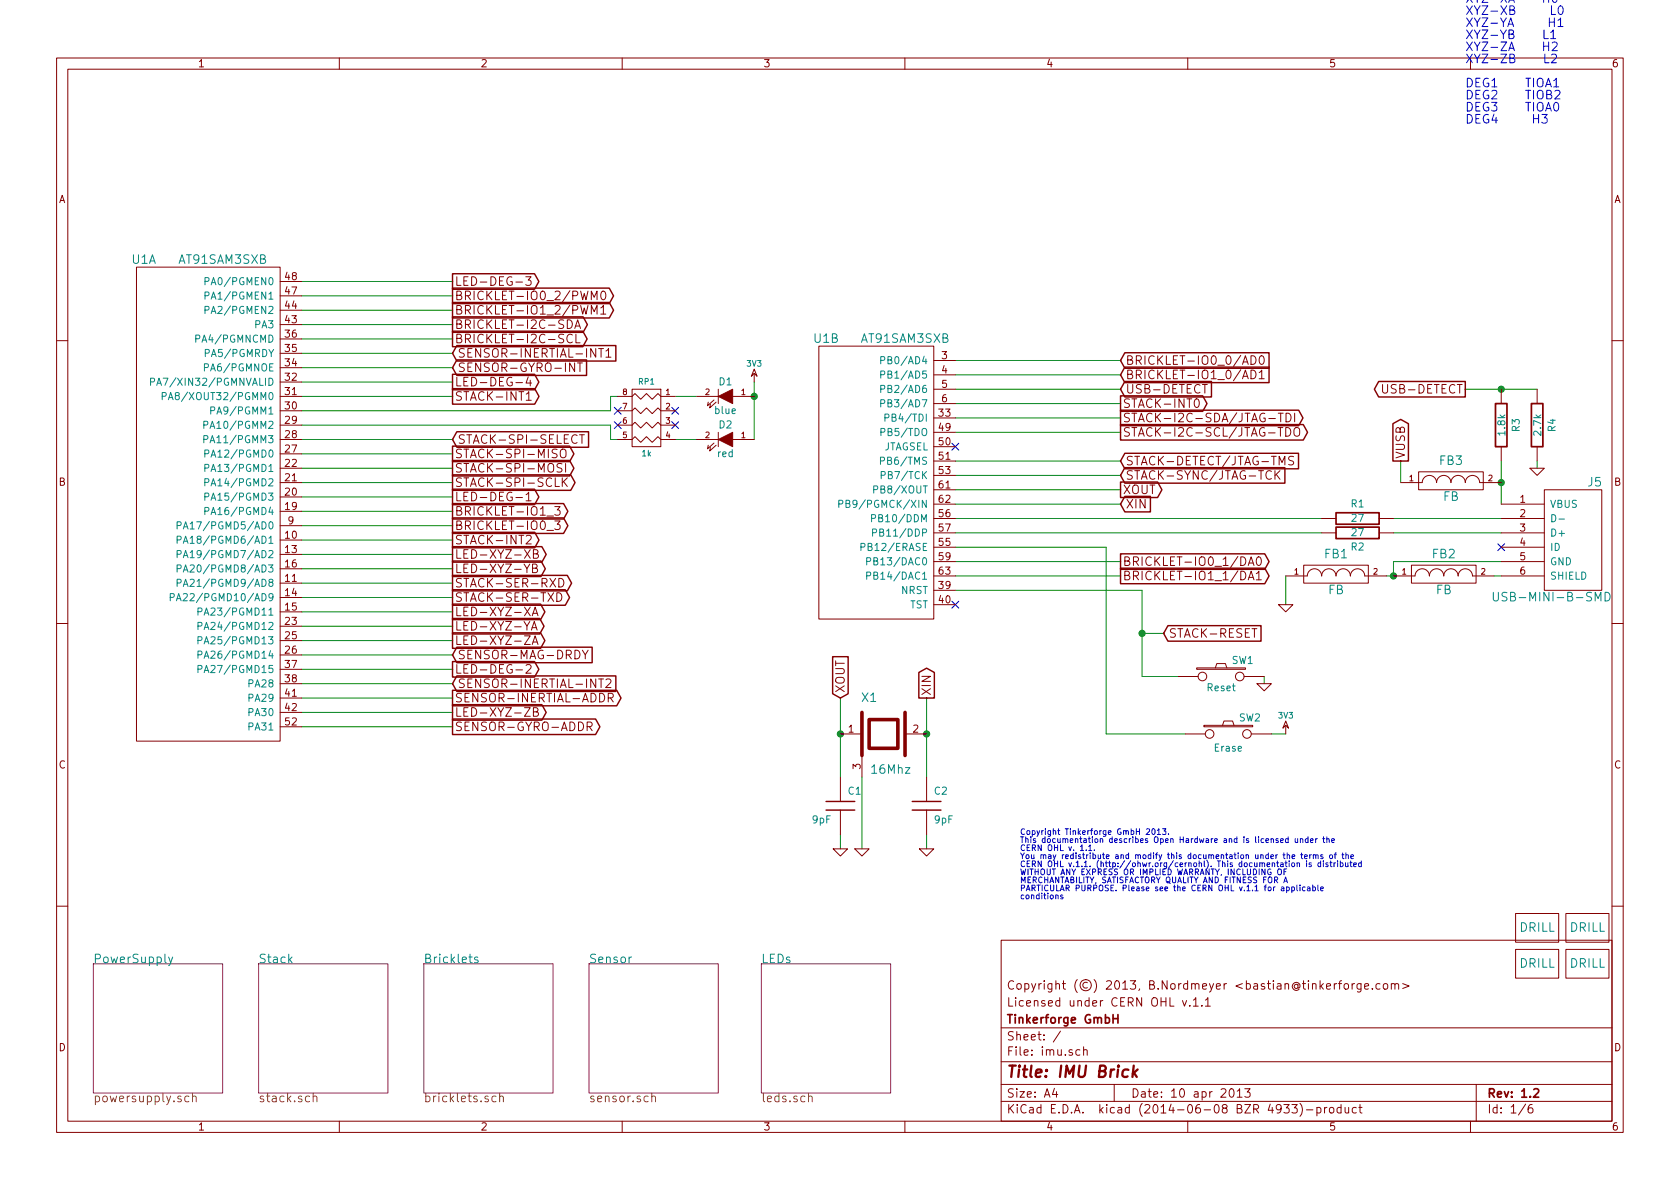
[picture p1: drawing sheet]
<svg xmlns="http://www.w3.org/2000/svg" width="297mm" height="210mm" viewBox="0 0 297 210" stroke-linecap="round" stroke-linejoin="round" font-family="sans-serif">
<g fill="none" stroke="#840000" stroke-width=".18">
<path d="M10 10.3h277v189.9h-277zM12 12.2h273v186.1h-273zM60 10.3v1.9M110 10.3v1.9M160 10.3v1.9M210 10.3v1.9M260 10.3v1.9M24.1 47.2h25.4v83.9h-25.4zM49.5 57.4h3.8M49.5 54.9h3.8M49.5 59.9h3.8M49.5 52.3h3.8"/>
<path d="M49.5 49.8h3.8M93 48.9h.9l-.5 .6 .4 .1 .1 .2-.1 .5-.2 .2h-.4l-.2-.2M100.3 56.6a.77 .77 0 0 1 .9 .7 .77 .77 0 0 1-.9 .8zM101.2 59.3a.62 .62 0 0 0-.8-.1 .62 .62 0 0 0-.2 .8 .58 .58 0 0 0 .3 .5 .58 .58 0 0 0 .7 0M101.6 58.1l.5-1.5 .5 1.5M101.8 57.7h.7M101.8 59.1v1.5h.8M104.5 55.5v-1.5l.6 1.1 .5-1.1v1.5M104.5 53v-1.5l.6 1.1 .5-1.1v1.5M106.2 54.5l.5-.5v1.5M106.2 55.5h.9M106.4 51.6l.2-.1a.81 .81 0 0 1 .5 .7 .81 .81 0 0 1-.5 .8l-.2-.1-.2-.5z"/>
<path d="M10 60.2h2M49.5 70.1h3.8M49.5 72.6h3.8M49.5 75.2h3.8M49.5 77.7h3.8M49.5 67.6h3.8M49.5 65h3.8M49.5 62.5h3.8M93 69.7l.5-.4v1.5M93 70.8h.9M93.4 66.6l-.4 1.1h1M93.8 67.2v1"/>
<path d="M98.5 79.5a.62 .62 0 0 0-.8 .1v.4l.7 .4v.4a.62 .62 0 0 1-.8 .1M99.1 79.6a.5 .5 0 0 1 .6-.2 .5 .5 0 0 1 .4 .5l-.1 .8a.53 .53 0 0 1-.6 .2 .53 .53 0 0 1-.3-.5zM102 77a.62 .62 0 0 0-.7 0 .62 .62 0 0 0-.2 .7 .58 .58 0 0 0 .3 .6 .58 .58 0 0 0 .6 0M102.1 64.2h.9M102.5 76.9h.8M102.5 64.2v1.5M102.9 76.9v1.5M105.8 61.6h.9M106.3 61.6v1.6M107.1 62.1l.5-.5v1.6M107.1 63.2h.9M109.2 77.7h2.6l.5-.5 1 1 1-1 1 1 1-1 .5 .5h2.6"/>
<path d="M109.2 75.2h2.6l.5-.5 1 1 1-1 1 1 1-1 .5 .5h2.6M109.2 72.6h2.6l.5-.5 1 1 1-1 1 1 1-1 .5 .5h2.6M109.2 70.1h2.6l.5-.5 1 1 1-1 1 1 1-1 .5 .5h2.6M111.8 68.8h5v10.2h-5zM123.2 70.1h3.8M123.2 77.7h3.8M126.2 70.7l-1.1 1 .1-.6M126.2 78.4l-1.1 1 .1-.7M126.6 71.1l-1.1 1 .1-.6M126.6 78.7l-1.1 1.1 .1-.7M127 68.8v2.6M127 76.4v2.6"/>
<path d="M129.5 70.1h3.8M129.5 77.7h3.8M133.3 65.3l.6 1.2-.6-.5-.5 .5zM133.3 66v1.6M144.8 61.2h20.3v48.3h-20.3zM165.1 63.7h3.8M165.1 66.3h3.8M165.1 68.8h3.8M165.1 71.4h3.8M165.1 79h3.8M165.1 73.9h3.8M165.1 76.4h3.8"/>
<path d="M211.3 70.7l.2-.2a.81 .81 0 0 1 .6 .8 .81 .81 0 0 1-.6 .8l-.2-.2-.1-.4zM221.2 65.5a.77 .77 0 0 1 .9 .7 .77 .77 0 0 1-.9 .8zM221.2 62.9a.77 .77 0 0 1 .9 .8 .77 .77 0 0 1-.9 .7zM222.6 65.9l.5-.4v1.5M222.6 67h.9M222.8 63.1l.2-.2a.81 .81 0 0 1 .5 .8 .81 .81 0 0 1-.5 .7l-.2-.1-.2-.5zM224.3 74h1.2M226 75.6h.8M226 73.1h.9M226.4 75.6v1.5M226.4 73.1v1.5M227.3 75.6a.77 .77 0 0 1 .9 .8 .77 .77 0 0 1-.9 .7z"/>
<path d="M227.4 73.1a.77 .77 0 0 1 .9 .7 .77 .77 0 0 1-.9 .8zM228.9 73.1v1.5M229 75.7a.5 .5 0 0 1 .5 0 .5 .5 0 0 1 .3 .4l-.1 .8a.53 .53 0 0 1-.6 .2 .53 .53 0 0 1-.3-.5v-.5zM265.4 68.8v2.6M265.4 79v2.5M271.8 68.8v2.6M271.8 79v2.5M285 60.2h2M49.5 93h3.8M49.5 95.5h3.8M49.5 87.9h3.8M49.5 85.3h3.8"/>
<path d="M49.5 82.8h3.8M49.5 98h3.8M49.5 80.3h3.8M49.5 90.4h3.8M91.2 88h1.2M92.7 99.7l.5 .9 .5-.9M92.7 97.2l1.1 1.5M93 87.5l.5-.5v1.6M93 88.6h.9M93 94.8l.3-.1h.3l.3 .1v.3v.2l-.9 .9h.9M93.8 97.2l-1.1 1.5M94.3 97.9h.7l.1-.3-.1-.2-.2-.2h-.5v1.5h.6l.2-.1 .1-.4-.4-.3"/>
<path d="M98.1 89.6h.9l-.5 .6h.4l.1 .2v.6l-.3 .1h-.4l-.2-.1M98.1 92.1h.9l-.5 .6 .4 .1 .1 .2v.5l-.3 .1h-.4l-.2-.1M98.2 84.5v1.5h.7M99.4 82a.62 .62 0 0 0-.8 .1v.4l.7 .4v.4a.62 .62 0 0 1-.8 .1M99.4 84.5v1.5M99.6 85.2l.7 .8M100 82v1.5M100.3 84.5l-.9 .9M165.1 81.5h3.8M165.1 86.6h3.8M165.1 89.1h3.8M165.1 84.1h3.8"/>
<path d="M165.1 96.8h3.8M165.1 91.7h3.8M165.1 94.2h3.8M165.1 99.3h3.8M220.7 100l.5-1.5 .5 1.5M220.8 99.6h.8M222.4 98.5h.1a.81 .81 0 0 1 .5 .7 .81 .81 0 0 1-.5 .8 .98 .98 0 0 1-.1-1.5zM224.8 83.4a.62 .62 0 0 0-.8 0 .62 .62 0 0 0-.2 .7 .58 .58 0 0 0 .3 .6 .58 .58 0 0 0 .7-.1M225.4 83.2v1.6M225.7 83.9l.6 .9M226.2 82.2v-1.5l.5 1.1 .5-1.1v1.5M226.3 83.2l-.9 .9"/>
<path d="M228.7 80.8a.62 .62 0 0 0-.8 0v.5l.8 .3v.5a.62 .62 0 0 1-.9 0M230.5 99.9h11.4v3.2h-11.4zM233.7 91.7h2.5M233.7 94.2h2.5M243.8 91.7h2.6M243.8 94.2h2.6M247.6 85.3h3.9a1.27 1.27 0 0 1 1.2-1.2 1.27 1.27 0 0 1 1.3 1.2 1.27 1.27 0 0 1 1.3-1.2 1.27 1.27 0 0 1 1.2 1.2 1.27 1.27 0 0 1 1.3-1.2 1.27 1.27 0 0 1 1.3 1.2 1.27 1.27 0 0 1 1.2-1.2 1.27 1.27 0 0 1 1.3 1.2h3.8M249.6 99.9h11.4v3.2h-11.4zM250.8 83.4h11.5v3.2h-11.5zM265.4 89.1h7.6M265.4 96.8h7.6M265.4 91.7h7.6"/>
<path d="M265.4 94.2h7.6M265.4 99.3h7.6M270.5 82.8h2.5l-1.2 1.3zM273 86.6h10.2v17.8h-10.2zM10 110.3h2M49.5 103.1h3.8M49.5 110.7h3.8M49.5 105.7h3.8M49.5 108.2h3.8M49.5 113.3h3.8M49.5 100.6h3.8M49.5 115.8h3.8"/>
<path d="M49.5 118.4h3.8M91.2 118.5h1.2M92.7 109.9l.5 .8 .5-.8M92.7 112.4h1.1l-1.1 1.6h1.1M92.7 107.4l1.1 1.5M93 117.7l.2-.2h.4l.2 .2 .1 .3-.1 .2-.8 .8h.9M93.8 107.4l-1.1 1.5M94 111.4l.5-1.5 .5 1.5M94.1 111h.7M94.1 114l.5-1.6 .5 1.6M94.1 108.9l.5-1.5 .5 1.5M94.2 100.5l.6-.1 .2-.2-.1-.3-.2-.2h-.5v1.6h.5l.3-.3v-.2l-.3-.3"/>
<path d="M94.2 113.5h.8M94.2 108.5h.8M98.5 104.8a.77 .77 0 0 1 .8 .8 .77 .77 0 0 1-.8 .7zM98.8 102.3a.77 .77 0 0 1 .9 .7 .77 .77 0 0 1-.9 .8zM103 115l.5 .8 .5-.8M103.5 115.8v.7M165.1 106.9h3.8M165.1 101.8h3.8M165.1 104.4h3.8M208.3 119.6h3.5M211.6 118.1h8.6v.3h-8.6zM214.9 118.1l.2-.8h1.6l.2 .8"/>
<path d="M220 119.6h3.5M220.7 102.5l.5-1.5 .5 1.5M220.8 102.1h.8M222.1 101.4l.5-.4v1.5M222.1 102.5h.9M226.1 106.9h2.5l-1.3 1.3zM227.3 101.8h3.8a1.27 1.27 0 0 1 1.3-1.2 1.27 1.27 0 0 1 1.3 1.2 1.27 1.27 0 0 1 1.2-1.2 1.27 1.27 0 0 1 1.3 1.2 1.27 1.27 0 0 1 1.3-1.2 1.27 1.27 0 0 1 1.3 1.2 1.27 1.27 0 0 1 1.2-1.2 1.27 1.27 0 0 1 1.3 1.2h3.8M246.4 101.8h3.8a1.27 1.27 0 0 1 1.3-1.2 1.27 1.27 0 0 1 1.2 1.2 1.27 1.27 0 0 1 1.3-1.2 1.27 1.27 0 0 1 1.3 1.2 1.27 1.27 0 0 1 1.2-1.2 1.27 1.27 0 0 1 1.3 1.2 1.27 1.27 0 0 1 1.3-1.2 1.27 1.27 0 0 1 1.2 1.2h3.9M265.4 101.8h7.6M285 110.3h2M49.5 123.4h3.8M49.5 126h3.8"/>
<path d="M49.5 128.5h3.8M49.5 120.9h3.8M92.7 125.1h1.1l-1.1 1.6h1.1M94.3 125.9l.7-.1 .1-.2-.1-.3-.2-.2h-.5v1.6h.6l.3-.3v-.2l-.4-.3M103.8 128.5l.7-.1 .2-.2-.1-.4-.2-.1h-.6v1.5M104.2 128.5l.5 .7M105.8 120.1h.9M106.3 120.1v1.5M107.1 120.2l.3-.1h.3l.2 .1 .1 .3-.1 .2-.8 .9h.9M107.5 123.4l.8-.1 .1-.2v-.3l-.3-.2h-.6v1.5M107.9 123.4l.5 .7M148.6 129.8h3.8"/>
<path d="M148.6 137.4v4.3M152.4 133.6v3.8M160 129.8h3.8M163.8 137.4v4.3M209.5 129.8h3.6M212.9 128.3h8.6v.2h-8.6zM216.2 128.3l.2-.8h1.5l.3 .8M221.2 129.8h3.6M222.2 120.9h2.6l-1.3 1.3zM227.3 127.5l.5 1.3-.5-.5-.5 .5zM227.3 128.3v1.5M147.3 150.1h2.6l-1.3 1.3z"/>
<path d="M148.6 143.3v4.3M151.1 150.1h2.6l-1.3 1.3zM162.6 150.1h2.5l-1.3 1.3zM163.8 143.3v4.3M10 160.2h2M177 166.3h108v32h-108zM209.1 176.9l.3 1 .4-1M210.4 177.8v.1M211 176.9l.4-.5v1.5M211 177.9h.9M212.5 177.8v.1M213.1 176.9l.5-.5v1.5"/>
<path d="M213.1 177.9h.9M236.3 173.9l-.4 .3M236.7 173.9h.5M237.2 173.4l-.3 .3v1.2M237.7 174.1l.2-.2 .5 .2v.5l-.1 .2-.4 .1-.2-.1zM239.1 173.9v1M239.5 173.9l-.4 .3M240.6 173.9v1.4l-.2 .1h-.4M240.6 174l-.4-.1-.3 .3 .1 .6 .2 .1 .4-.1M241.3 174.4l.7-.1-.1-.3-.4-.1-.2 .2 .1 .7h.5M242.6 174.8v.1M244 174l-.4-.1-.3 .3 .1 .6 .2 .1 .4-.1"/>
<path d="M244.7 174.1l.2-.2 .4 .2 .1 .5-.2 .2-.3 .1-.2-.1zM246 174.1l.2-.2 .4 .1v.9M246 173.9v1M246.6 174.1a.36 .36 0 0 1 .4-.2 .36 .36 0 0 1 .3 .2v.8M248 173.9l1.1 .5-1.1 .4M268 167.9h7.6v5.1h-7.6zM268 161.5h7.6v5.1h-7.6zM276.9 167.9h7.6v5.1h-7.6zM276.9 161.5h7.6v5.1h-7.6zM285 160.2h2M60 198.3v1.9M110 198.3v1.9"/>
<path d="M160 198.3v1.9M177 194.8h108M177 191.8h108M177 187.8h108M177 181.8h108M186.4 192.5l-.3 1h.9M186.8 193v1M187.5 182.3l-1.3 2M190.9 185.7l-.4-.1-.3 .3 .1 .6 .2 .1 .4-.1M191.6 185.7l.2-.1 .4 .1v.9M191.6 185.1v1.5M197 191.8v3"/>
<path d="M210 198.3v1.9M217.5 192.7l.2-.2a.81 .81 0 0 1 .6 .6 .81 .81 0 0 1-.3 .8l-.2 .1a.79 .79 0 0 1-.3-1.3zM218.7 193l.5-.5v1.5M218.7 194h.9M220.1 192.5h.9l-.5 .6 .5 .1v.7l-.2 .1-.7-.1M227 195.3h.9l-.5 .6 .5 .1v.7l-.2 .1-.7-.1M228.4 195.3h1l-.5 .6 .4 .1v.7l-.2 .1-.7-.1M229.8 195.1a1.71 1.71 0 0 1 0 2.3M231 196.3h1.1M232.8 195.9l.5-.1 .3 .3-.2 .6h-.6M232.8 195.8v1.5M234.2 195.8v1"/>
<path d="M234.6 195.8l-.4 .3M235.1 196l.2-.2 .5 .2v.5l-.1 .2-.4 .1-.2-.1zM237.1 195.9l-.4-.1-.3 .3 .1 .6 .2 .1 .4-.1M237.1 195.3v1.5M237.8 195.8l.1 .9 .4 .1 .2-.1M238.5 195.8v1M239.8 195.9l-.4-.1-.3 .3 .1 .6 .2 .1 .4-.1M240.3 195.8h.5M240.5 195.3v1.3l.3 .2M260 198.3v1.9M261 191.8v6.5M269.7 195.2l-1.2 2"/>
<path d="M270.9 195.3a.59 .59 0 0 0-.7 .7l.1 .7 .2 .1 .5-.1v-.5l-.1-.2-.4-.1-.3 .3"/>
<circle cx="212.6" cy="119.6" r=".76"/>
<circle cx="219.2" cy="119.6" r=".76"/>
<circle cx="213.9" cy="129.8" r=".76"/>
<circle cx="220.5" cy="129.8" r=".76"/>
</g>
<path d="M264.4 71.4h2v7.6h-2zM270.8 71.4h2v7.6h-2zM236.2 93.2h7.6v2h-7.6zM236.2 90.7h7.6v2h-7.6zM197.7 179.4v1.5M196.8 180.1h.9M271.2 192.7l.2-.2h.4l.3 .5-1 1h1" fill="none" stroke="#840000" stroke-width=".3"/>
<path d="M200.5 188.4l-.3 2M200.5 189.7l.5 .7M201.1 189.1l-.8 .8" fill="none" stroke="#840000" stroke-width=".41"/>
<g fill="none" stroke="#0000c2" stroke-width=".18">
<path d="M266.9 0h.7M266.9 0l-.1 .4M267.6 -.1l.2 .5M272.9 0v.4M273.8 0v.4M275.3 -.1a.42 .42 0 0 1-.4 .5 .42 .42 0 0 1-.4-.4M266.6 4.7l.5-1.5 .5 1.5M266.8 9l.5-1.6 .5 1.6M266.8 6h.7l.1-.3-.1-.2-.2-.2h-.5v1.5h.6l.2-.1 .1-.4-.4-.3M266.9 8.5h.7M267 1.8l.6-.1 .2-.2-.1-.3-.2-.2h-.5v1.6h.5l.3-.2v-.3l-.3-.3M267 10.3l.6-.1 .2-.2-.1-.3-.2-.1h-.5v1.5h.5l.3-.2v-.3l-.3-.3"/>
<path d="M272.9 7.4v1.6M272.9 8.2h.9M273 5.3v1.5h.7M273.2 9.6v1.5h.7M273.3 15.4l.5-1.6 .5 1.6M273.3 19.6l.5-1.5 .5 1.5M273.4 14.9h.7M273.4 19.2h.7M273.5 16.7l.6-.1 .2-.2-.1-.3-.2-.1h-.5v1.5h.6l.2-.2 .1-.3-.4-.3M273.8 7.4v1.6M273.9 3.2v1.5M273.9 3.9h.9"/>
<path d="M274.2 5.7l.4-.4v1.5M274.2 6.8h.9M274.3 1v1.6h.8M274.3 9.7l.2-.1h.4l.2 .1 .1 .3-.1 .2-.8 .9h.9M274.4 7.6l.3-.2h.3l.3 .2v.3v.2l-.9 .9h.9M274.7 14.3l.5-.5v1.6M274.7 15.4h.9M274.8 3.2v1.5M274.9 16.1l.3-.1h.3l.2 .1 .1 .3-.1 .2-.8 .9h.9M274.9 18.2l.2-.1a.81 .81 0 0 1 .5 .8 .81 .81 0 0 1-.5 .7 .98 .98 0 0 1-.2-1.4zM275.5 3.6l.4-.4v1.5M275.5 4.7h.9"/>
<path d="M275.6 1.2l.3-.2a.81 .81 0 0 1 .5 .8 .81 .81 0 0 1-.5 .8l-.3-.2-.1-.4zM271.1 20.2v1.6M271.1 21h.9M272 20.2v1.6M272.6 20.2h1l-.6 .6 .4 .1 .2 .2-.1 .5-.2 .2h-.5l-.2-.2M187.9 158.3h-.2l-.2 .1 .2 .2 .2 .1v.2h-.4M192.5 149.7l.3-.3v1M193.5 150.3v.1M202.7 146.7l.4-.1 .2 .3-.7 .7h.7M203.7 146.7l.2-.1a.55 .55 0 0 1 .3 .5 .55 .55 0 0 1-.3 .5l-.2-.4zM204.6 146.9l.3-.3v1M205.5 146.6h.6l-.3 .3 .3 .1v.5l-.1 .1-.5-.1"/>
<path d="M206.6 147.5v.1M226 153.7h.3l.2 .1 .1 .6-.3 .3-.3-.2-.1-.5zM226.4 148.7l.5-.1-.1-.2-.3-.1-.1 .2 .1 .4h.3M227 156.1l.3-1 .3 1M227 154.1h.4M227.1 155.8h.5M227.5 156.9l.3-.1 .2 .2-.1 .5h-.4M227.5 156.8v1.1M227.5 153.7h-.5v1M227.6 151.3l.4-.1v.6M227.6 150.8v1M227.8 148.4l-.3-.1-.2 .2 .1 .4h.4"/>
<path d="M227.8 148v1M228.4 156.9l.3-.1 .2 .2-.1 .5h-.4M228.4 156.8v1.1M228.4 151.5l.5-.1v-.2l-.3-.1-.2 .2 .1 .5h.4M228.4 152.6h.3l.2 .2v.3l-.2 .2-.3-.1v-.1zM229 148.3v.6h.4M229.3 156.5v.9l.1 .1M229.3 152.7l.4-.1 .1 .7M229.3 152.6v.7M229.4 148.3v.7M229.8 156.5v.1M229.8 156.8v.7"/>
<path d="M229.9 148.4h.4l.1 .6M229.9 148.3v.7M230 151.1h.4M230.1 150.8v.9l.3 .1M230.7 151.5l.4-.1v-.2l-.3-.1-.1 .2v.5h.4M230.8 156.9l-.3-.1-.2 .2 .1 .5h.4M231 152.2v.1M231 152.6v.7M231.2 156.9h.4v.6M231.3 148.4l-.3-.1-.2 .2 .1 .4h.4M231.3 148v1M231.6 151.1v.7"/>
<path d="M231.6 157.1h-.3l-.2 .2 .2 .2h.3M231.7 148.7l.5-.1-.1-.2-.3-.1-.1 .2v.4h.4M231.8 152.6h-.2l-.2 .1 .2 .2 .2 .1v.2h-.4M231.9 151.1l-.3 .3M232.1 156.9l.3-.1 .2 .2-.1 .5h-.4M232.1 156.5v1M232.2 151.3l.4-.1v.6M232.2 151.1v.7M232.6 148.3v.7M232.6 151.3l.2-.2 .2 .1 .1 .6M232.9 148.3l-.3 .2M233 156.5v.9l.1 .1"/>
<path d="M233.5 152.6h-.3l-.2 .2 .1 .4h.4M233.5 157.2l.5-.1-.1-.2-.3-.1-.1 .2 .1 .5h.3M233.5 152.2v1.1M233.9 148.3h.3M233.9 151.2l-.3-.1-.1 .2 .1 .2 .3 .1v.2h-.4M234 152.2v.1M234 152.6v.7M234 148v.8l.2 .2M234.6 148.4h.4v.6M234.6 148v1M234.8 152.6h-.3l-.1 .1 .1 .2 .3 .1v.2h-.4M235.1 152.6h.4"/>
<path d="M235.2 151.2l.4 .1-.1 .5h-.3zM235.3 152.2v.9l.2 .2M235.5 148.7l.4-.1v-.2l-.3-.1-.1 .2v.4h.4M235.9 152.6v.7M235.9 151.1h.4M236.1 152.6l-.2 .2M236.3 150.8l-.3 .2v.8M236.5 152.2v.1M236.5 152.6v.7M237 152.6h.3l.2 .2-.1 .4h-.4M237 152.2v1.1M237.2 151.1h.4"/>
<path d="M237.4 150.8v.9l.2 .1M237.9 152.6v.6h.4M238 151.3l.4-.1v.6M238 150.8v1M238.3 152.6v.7M238.7 152.6h.3M238.8 152.2v.9l.2 .2M238.8 151.5l.5-.1v-.2l-.3-.1-.2 .2 .1 .5h.4M239.3 152.9l.5-.1v-.2h-.3l-.2 .1 .1 .5h.4M240.7 152.6h-.3l-.2 .2 .1 .4h.4M240.7 152.2v1.1"/>
</g>
<g fill="none" stroke="#008400" stroke-width=".18">
<path d="M53.3 54.9h26.7M53.3 57.4h26.7M53.3 49.8h26.7M53.3 52.3h26.7M53.3 59.9h26.7M53.3 70.1h26.7M53.3 77.7h26.7M53.3 75.2h54.6v2.5h1.3M53.3 65h26.7M53.3 62.5h26.7M53.3 67.6h26.7M109.2 70.1h-1.3v2.5h-54.6"/>
<path d="M119.4 70.1h3.8M119.4 77.7h3.8M133.3 67.6v10.1M168.9 68.8h29.2M168.9 63.7h29.2M168.9 66.3h29.2M168.9 73.9h29.2M168.9 76.4h29.2M168.9 71.4h29.2M259.1 68.8h12.7M53.3 98h26.7M53.3 93h26.7"/>
<path d="M53.3 90.4h26.7M53.3 85.3h26.7M53.3 80.3h26.7M53.3 82.8h26.7M53.3 87.9h26.7M53.3 95.5h26.7M168.9 99.3h29.2M168.9 94.2h64.8M168.9 86.6h29.2M168.9 96.8h26.7v33h13.9M168.9 81.5h29.2M168.9 91.7h64.8"/>
<path d="M168.9 84.1h29.2M168.9 89.1h29.2M246.4 94.2h19M246.4 91.7h19M247.6 81.5v3.8M265.4 99.3h-19v2.5h-1.3M265.4 81.5v7.6M271.8 81.5v1.3M53.3 110.7h26.7M53.3 100.6h26.7M53.3 115.8h26.7M53.3 118.4h26.7"/>
<path d="M53.3 105.7h26.7M53.3 103.1h26.7M53.3 108.2h26.7M53.3 113.3h26.7M168.9 101.8h29.2M168.9 104.4h33v15.2h6.4M201.9 112h3.8M223.5 119.6v1.3M227.3 101.8v5.1M264.2 101.8h1.2M53.3 123.4h26.7M53.3 120.9h26.7"/>
<path d="M53.3 126h26.7M53.3 128.5h26.7M148.6 123.4v14M152.4 137.4v12.7M163.8 123.4v14M224.8 129.8h2.5M148.6 147.6v2.5M163.8 147.6v2.5"/>
</g>
<g fill="#008400" stroke="#008400" stroke-width=".25">
<circle cx="133.4" cy="70.1" r=".51"/>
<circle cx="148.6" cy="129.8" r=".51"/>
<circle cx="201.9" cy="112" r=".51"/>
<circle cx="265.4" cy="68.8" r=".51"/>
<circle cx="265.4" cy="85.3" r=".51"/>
<circle cx="163.8" cy="129.8" r=".51"/>
<circle cx="246.4" cy="101.8" r=".51"/>
</g>
<g fill="none" stroke="#840000" stroke-width=".25">
<path d="M80 48.4h14.5l.8 1.4-.8 1.3h-14.5zM80 58.6h23l.8 1.3-.8 1.4h-23zM80 56h23.1l.8 1.4-.8 1.4h-23.1zM80 53.5h27.7l.8 1.4-.8 1.3h-27.7zM80 50.9h27.7l.8 1.4-.8 1.4h-27.7zM80 68.7h14.5l.8 1.4-.8 1.4h-14.5zM80 66.2h14.5l.8 1.4-.8 1.3h-14.5zM80 78.9h20.7l.8 1.4-.8 1.3h-20.7zM80.8 63.6h22.9v2.8h-22.9l-.8-1.4zM80.8 61.1h28.1v2.7h-28.1l-.8-1.3zM80.8 76.3h23.3v2.8h-23.3l-.8-1.4zM198.1 70h14.5l.8 1.4-.8 1.3h-14.5z"/>
<path d="M198.1 75.1h32.3l.8 1.3-.8 1.4h-32.3zM198.1 72.5h31.5l.8 1.4-.8 1.4h-31.5zM198.9 67.5h15.3v2.7h-15.3l-.8-1.4zM198.9 64.9h25.5v2.8h-25.5l-.8-1.4zM198.9 62.4h25.5v2.7h-25.5l-.8-1.4zM243.8 67.5h15.3v2.7h-15.3l-.8-1.4zM246.3 74.9l1.3-.7 1.4 .7v6.6h-2.7zM80 94.1h14.5l.8 1.4-.8 1.4h-14.5zM80 86.5h14.5l.8 1.4-.8 1.3h-14.5zM80 99.2h15.7l.7 1.4-.7 1.3h-15.7zM80 96.7h15.8l.8 1.3-.8 1.4h-15.8zM80 89h19.6l.8 1.4-.8 1.4h-19.6z"/>
<path d="M80 91.6h19.6l.8 1.4-.8 1.3h-19.6zM80 84h20.9l.8 1.3-.8 1.4h-20.9zM80 81.4h20.7l.8 1.4-.8 1.4h-20.7zM198.1 85.2h6.6l.7 1.4-.7 1.4h-6.6zM198.1 97.9h25.5l.8 1.4-.8 1.4h-25.5zM198.9 87.8h4.5v2.7h-4.5l-.8-1.4zM198.9 82.7h28.3v2.7h-28.3l-.8-1.3zM198.9 80.2h30.7v2.7h-30.7l-.8-1.4zM80 117h14.5l.8 1.4-.8 1.3h-14.5zM80 111.9h15.6l.7 1.4-.7 1.3h-15.6zM80 109.4h15.4l.8 1.3-.8 1.4h-15.4zM80 106.8h15.6l.7 1.4-.7 1.4h-15.6z"/>
<path d="M80 104.3h19.9l.8 1.4-.8 1.3h-19.9zM80 101.7h20.3l.8 1.4-.8 1.4h-20.3zM80.8 119.5h28.1v2.8h-28.1l-.8-1.4zM80.8 114.4h23.9v2.8h-23.9l-.8-1.4zM147.2 116.1h2.8v6.6l-1.4 .7-1.4-.7zM162.5 118.9l1.3-.7 1.4 .7v4.5h-2.7zM198.1 100.5h25.5l.8 1.3-.8 1.4h-25.5zM206.5 110.6h16.5v2.8h-16.5l-.8-1.4zM80 124.6h15.8l.8 1.4-.8 1.3h-15.8zM80 122.1h29l.8 1.3-.8 1.4h-29zM80 127.1h25.3l.8 1.4-.8 1.4h-25.3zM146 143.3h5.1"/>
<path d="M146 141.7h5.1M161.3 143.3h5.1M161.3 141.7h5.1"/>
</g>
<g fill="none" stroke="#000084" stroke-width=".18">
<path d="M108.6 72l1.2 1.2M108.6 74.6l1.2 1.2M109.8 72l-1.2 1.2M109.8 74.6l-1.2 1.2M118.8 74.6l1.2 1.2M118.8 72l1.2 1.2M120 74.6l-1.2 1.2M120 72l-1.2 1.2M168.3 78.4l1.2 1.2M169.5 78.4l-1.2 1.2M264.8 96.2l1.2 1.2M266 96.2l-1.2 1.2"/>
<path d="M168.3 106.3l1.2 1.2M169.5 106.3l-1.2 1.2"/>
</g>
<path d="M16.5 170.4h22.9v22.9h-22.9zM45.7 170.4h22.9v22.9h-22.9zM74.9 170.4h22.9v22.9h-22.9zM104.1 170.4h22.9v22.9h-22.9zM134.6 170.4h22.9v22.9h-22.9z" fill="none" stroke="#840084" stroke-width=".18"/>
<path d="M33.4 193.9a.48 .48 0 0 0-.7 .1v.7a.48 .48 0 0 0 .7 .1M34 194l.1-.1a.36 .36 0 0 1 .6 .2v.7M34 193.3v1.5M55.4 194v-.1a.36 .36 0 0 1 .6 .2v.7M55.4 193.3v1.5M87.7 193.9a.48 .48 0 0 0-.7 .1v.7a.48 .48 0 0 0 .7 .1M88.3 194l.1-.1a.36 .36 0 0 1 .6 .2v.7M88.3 193.3v1.5M115.2 194l.1-.1a.36 .36 0 0 1 .6 .2v.7M115.2 193.3v1.5M143 194v-.1a.36 .36 0 0 1 .6 .2v.7" fill="none" stroke="#848400" stroke-width=".18"/>
<g fill="none" stroke="#008484" stroke-width=".18">
<path d="M34.6 59.9l.6-.1 .1-.4-.7-.1v1.2M36.2 54.8h.7v-.5l-.7-.1v1.2M36.2 52.3l.7-.1v-.5l-.7-.1v1.3M36.2 49.8l.7-.1v-.5l-.7-.1v1.3M26.6 67.5h.6l.1-.5-.7-.1v1.2M27.7 68.1l.4-1.2 .4 1.2M27.8 67.8h.6M28.7 70.1l.6-.1v-.5l-.6-.1v1.3M29.8 70.7l.4-1.3 .4 1.3M29.9 70.3h.6M36 77.7l.7-.1v-.5l-.7-.1v1.3M36 75.2l.7-.1v-.5l-.7-.1v1.3"/>
<path d="M36.1 65l.7-.1v-.5l-.7-.1v1.3M36.3 62.5l.6-.1 .1-.5-.7-.1v1.3M37.3 72.6l.6-.1v-.4l-.6-.1v1.2M155.7 63.7l.6-.1 .1-.4-.7-.1v1.2M155.7 66.3l.6-.1 .1-.5-.7-.1v1.3M155.7 68.8l.6-.1 .1-.5-.7-.1v1.3M155.7 71.3h.6l.1-.5-.7-.1v1.3M155.8 76.4l.6-.1v-.4l-.6-.1v1.2M156.5 73.9l.6-.1v-.5l-.6-.1v1.3M31.3 92.9h.6l.1-.5-.7-.1v1.2M31.3 95.5l.6-.1 .1-.5-.7-.1v1.3M31.3 98l.6-.1 .1-.4-.7-.1v1.2"/>
<path d="M32.4 93.5l.4-1.2 .4 1.2M32.4 96.1l.4-1.3 .4 1.3M32.4 98.6l.4-1.2 .4 1.2M32.5 93.2h.6M32.5 95.7h.6M32.5 98.2h.6M36.2 87.9l.6-.1 .1-.5-.7-.1v1.3M36.2 85.3l.6-.1 .1-.4-.7-.1v1.2M36.2 82.8l.6-.1 .1-.5-.7-.1v1.3M36.2 80.2h.6l.1-.5-.7-.1v1.2M36.2 90.4l.6-.1 .1-.5-.7-.1v1.3M148.3 89.1l.6-.1 .1-.4-.7-.1v1.2"/>
<path d="M149.6 89l.6-.1v-.3l-.6-.1v1.2h.5l.1-.1 .1-.3-.3-.3M152.2 96.7h.6l.1-.5-.7-.1v1.3M153.2 99.3l.6-.1 .1-.5-.7-.1v1.3M154.1 91.7l.6-.1 .1-.5-.7-.1v1.3M154.3 94.2l.6-.1v-.5l-.6-.1v1.3M154.5 86.6l.6-.1v-.5l-.6-.1v1.3M155.7 81.5l.6-.1v-.5l-.6-.1v1.3M155.8 84h.6l.1-.5-.7-.1v1.3M274.4 91a.64 .64 0 0 1 .7 .6 .64 .64 0 0 1-.7 .7zM275.6 91.8h1M30.1 105.6h.6l.1-.5-.7-.1v1.2M31.2 106.2l.4-1.2 .4 1.2"/>
<path d="M31.3 103.1l.6-.1 .1-.5-.7-.1v1.3M31.3 100.6l.6-.1 .1-.5-.7-.1v1.3M31.3 105.9h.6M32.4 103.7l.4-1.3 .4 1.3M32.4 101.2l.4-1.3 .4 1.3M32.5 103.3h.6M32.5 100.8h.6M35 110.7l.6-.1 .1-.4-.7-.1v1.2M35 108.2l.6-.1 .1-.5-.7-.1v1.3M35 113.3l.6-.1 .1-.5-.7-.1v1.3M35 115.8l.6-.1 .1-.5-.7-.1v1.3M35 118.3h.6l.1-.5-.7-.1v1.2"/>
<path d="M153.2 101.8l.6-.1 .1-.4-.7-.1v1.2M264 104.7l.1 1.4a.48 .48 0 0 0 .8-.1v-1.3M283.8 104.7a.77 .77 0 0 1 .9 .8 .77 .77 0 0 1-.9 .8zM29.8 169.2l.4 1.1M30.5 169.2l-.5 1.4-.2 .2M84.5 169.3l-.4-.1-.2 .3 .1 .2 .5 .1v.4h-.6M111.7 169.2l-.3 .1-.2 .2"/>
</g>
<path d="M152.4 126v7.6M153.7 127.2h5v5.1h-5zM160 126v7.6" fill="none" stroke="#840000" stroke-width=".63"/>
<g fill="#840000" stroke="#840000" stroke-width=".18">
<path d="M127 70.1l2.5-1.3v2.6z"/>
<path d="M127 77.7l2.5-1.3v2.6z"/>
</g>
<text font-size="2.8" fill="#840000" x="178" y="190.5">Title: IMU Brick</text>
<g font-size="2.1" fill="#0000c2">
<text x="259.1" y=".5">XYZ-XA</text>
<text x="259.1" y="2.6">XYZ-XB</text>
<text x="259.1" y="4.8">XYZ-YA</text>
<text x="259.1" y="6.9">XYZ-YB</text>
<text x="259.1" y="9">XYZ-ZA</text>
<text x="259.1" y="11.2">XYZ-ZB</text>
<text x="259.1" y="15.4">DEG1</text>
<text x="259.1" y="17.6">DEG2</text>
<text x="267.2" y="15.4">TIOA1</text>
<text x="267.2" y="17.6">TIOB2</text>
<text x="259.1" y="19.7">DEG3</text>
<text x="259.1" y="21.8">DEG4</text>
<text x="267.2" y="19.7">TIOA0</text>
</g>
<g font-size="2.1" fill="#008484">
<text x="23.3" y="46.7">U1A</text>
<text x="31.6" y="46.7">AT91SAM3SXB</text>
<text x="143.9" y="60.6">U1B</text>
<text x="152.3" y="60.6">AT91SAM3SXB</text>
<text x="254.5" y="82.2">FB3</text>
<text x="255.1" y="88.6">FB</text>
<text x="280.8" y="86">J5</text>
<text x="234.2" y="98.7">FB1</text>
<text x="253.3" y="98.7">FB2</text>
<text x="234.8" y="105.1">FB</text>
<text x="253.9" y="105.1">FB</text>
<text x="265.7" y="106.3">USB-MINI-B-SMD</text>
<text x="152.4" y="124.1">X1</text>
<text x="154.3" y="136.8">16Mhz</text>
<text x="268.7" y="164.8">DRILL</text>
<text x="277.5" y="164.8">DRILL</text>
<text x="16.5" y="170.3">PowerSupply</text>
<text x="45.7" y="170.3">Stack</text>
<text x="74.9" y="170.3">Bricklets</text>
<text x="104.1" y="170.3">Sensor</text>
<text x="134.6" y="170.3">LEDs</text>
<text x="268.7" y="171.1">DRILL</text>
<text x="277.5" y="171.1">DRILL</text>
</g>
<g font-size="2.1" fill="#840000">
<text x="80.4" y="50.5">LED-DEG-3</text>
<text x="80.4" y="53.1">BRICKLET-IO0_2/PWM0</text>
<text x="80.4" y="58.2">BRICKLET-I2C-SDA</text>
<text x="80.4" y="55.6">BRICKLET-IO1_2/PWM1</text>
<text x="80.4" y="60.7">BRICKLET-I2C-SCL</text>
<text x="80.9" y="65.8">SENSOR-GYRO-INT</text>
<text x="80.9" y="63.2">SENSOR-INERTIAL-INT1</text>
<text x="199" y="64.5">BRICKLET-IO0_0/AD0</text>
<text x="80.4" y="70.9">STACK-INT1</text>
<text x="80.4" y="68.3">LED-DEG-4</text>
<text x="199" y="69.6">USB-DETECT</text>
<text x="199" y="67.1">BRICKLET-IO1_0/AD1</text>
<text x="245" y="69.6">USB-DETECT</text>
<text x="198.5" y="72.1">STACK-INT0</text>
<text x="198.5" y="77.2">STACK-I2C-SCL/JTAG-TDO</text>
<text x="198.5" y="74.7">STACK-I2C-SDA/JTAG-TDI</text>
<text x="80.4" y="81">STACK-SPI-MISO</text>
<text x="80.4" y="83.6">STACK-SPI-MOSI</text>
<text x="80.9" y="78.5">STACK-SPI-SELECT</text>
<text x="199" y="82.3">STACK-DETECT/JTAG-TMS</text>
<text x="248.4" y="81.1" transform="rotate(-90 248.4 81.1)">VUSB</text>
<text x="80.4" y="88.6">LED-DEG-1</text>
<text x="80.4" y="86.1">STACK-SPI-SCLK</text>
<text x="198.5" y="87.4">XOUT</text>
<text x="199" y="89.9">XIN</text>
<text x="199" y="84.8">STACK-SYNC/JTAG-TCK</text>
<text x="80.4" y="91.2">BRICKLET-IO1_3</text>
<text x="80.4" y="93.7">BRICKLET-IO0_3</text>
<text x="80.4" y="96.3">STACK-INT2</text>
<text x="80.4" y="101.3">LED-XYZ-YB</text>
<text x="80.4" y="98.8">LED-XYZ-XB</text>
<text x="198.5" y="100.1">BRICKLET-IO0_1/DA0</text>
<text x="80.4" y="106.4">STACK-SER-TXD</text>
<text x="80.4" y="103.9">STACK-SER-RXD</text>
<text x="198.5" y="102.6">BRICKLET-IO1_1/DA1</text>
<text x="80.4" y="111.5">LED-XYZ-YA</text>
<text x="80.4" y="109">LED-XYZ-XA</text>
<text x="206.7" y="112.8">STACK-RESET</text>
<text x="80.4" y="119.1">LED-DEG-2</text>
<text x="80.4" y="114">LED-XYZ-ZA</text>
<text x="80.9" y="116.6">SENSOR-MAG-DRDY</text>
<text x="80.4" y="124.2">SENSOR-INERTIAL-ADDR</text>
<text x="80.9" y="121.7">SENSOR-INERTIAL-INT2</text>
<text x="149.4" y="122.5" transform="rotate(-90 149.4 122.5)">XOUT</text>
<text x="164.6" y="123" transform="rotate(-90 164.6 123)">XIN</text>
<text x="80.4" y="126.7">LED-XYZ-ZB</text>
<text x="80.4" y="129.3">SENSOR-GYRO-ADDR</text>
<text x="178" y="178">Licensed under CERN OHL v.1.1</text>
<text x="178" y="175">Copyright (©) 2013, B.Nordmeyer &lt;bastian@tinkerforge.com&gt;</text>
<text x="178" y="184">Sheet: /</text>
<text x="178" y="181">Tinkerforge GmbH</text>
<text x="178" y="186.7">File: imu.sch</text>
<text x="178" y="196.9">KiCad E.D.A. kicad (2014-06-08 BZR 4933)-product</text>
<text x="178" y="194.1">Size: A4</text>
<text x="200" y="194.1">Date: 10 apr 2013</text>
<text x="263" y="194.1">Rev: 1.2</text>
<text x="263" y="196.9">Id: 1/6</text>
</g>
<g font-size="2.1" fill="#848400">
<text x="16.5" y="194.9">powersupply.sch</text>
<text x="45.7" y="194.9">stack.sch</text>
<text x="74.9" y="194.9">bricklets.sch</text>
<text x="104.1" y="194.9">sensor.sch</text>
<text x="134.6" y="194.9">leds.sch</text>
</g>
<g font-size="1.8" fill="#840000">
<text x="35" y="11.9">1</text>
<text x="85" y="11.9">2</text>
<text x="135" y="11.9">3</text>
<text x="185" y="11.9">4</text>
<text x="235" y="11.9">5</text>
<text x="285" y="11.9">6</text>
<text x="10.4" y="35.9">A</text>
<text x="285.4" y="35.9">A</text>
<text x="50.5" y="52.1">47</text>
<text x="50.5" y="49.5">48</text>
<text x="50.5" y="57.1">43</text>
<text x="50.5" y="54.6">44</text>
<text x="50.5" y="59.7">36</text>
<text x="50.5" y="64.8">34</text>
<text x="50.5" y="62.2">35</text>
<text x="166.5" y="63.5">3</text>
<text x="50.5" y="69.8">31</text>
<text x="50.5" y="67.3">32</text>
<text x="166.5" y="66">4</text>
<text x="166.5" y="68.6">5</text>
<text x="166.5" y="71.1">6</text>
<text x="50.5" y="72.4">30</text>
<text x="50.5" y="77.5">28</text>
<text x="50.5" y="74.9">29</text>
<text x="166" y="73.7">33</text>
<text x="166" y="76.2">49</text>
<text x="50.5" y="82.5">22</text>
<text x="50.5" y="80">27</text>
<text x="166" y="78.7">50</text>
<text x="166" y="81.3">51</text>
<text x="166" y="83.8">53</text>
<text x="10.4" y="85.9">B</text>
<text x="50.5" y="87.6">20</text>
<text x="50.5" y="85.1">21</text>
<text x="166" y="86.4">61</text>
<text x="166" y="88.9">62</text>
<text x="268.8" y="88.9">1</text>
<text x="285.4" y="85.9">B</text>
<text x="50.5" y="95.2">10</text>
<text x="50.5" y="90.2">19</text>
<text x="51" y="92.7">9</text>
<text x="166" y="91.4">56</text>
<text x="166" y="94">57</text>
<text x="268.8" y="91.4">2</text>
<text x="268.8" y="94">3</text>
<text x="50.5" y="97.8">13</text>
<text x="50.5" y="100.3">16</text>
<text x="166" y="101.6">63</text>
<text x="166" y="96.5">55</text>
<text x="166" y="99.1">59</text>
<text x="268.8" y="96.5">4</text>
<text x="268.8" y="99.1">5</text>
<text x="268.8" y="101.6">6</text>
<text x="50.5" y="102.9">11</text>
<text x="50.5" y="105.4">14</text>
<text x="50.5" y="107.9">15</text>
<text x="166" y="106.7">40</text>
<text x="166" y="104.1">39</text>
<text x="50.5" y="110.5">23</text>
<text x="50.5" y="113">25</text>
<text x="50.5" y="115.6">26</text>
<text x="50.5" y="118.1">37</text>
<text x="50.5" y="123.2">41</text>
<text x="50.5" y="125.7">42</text>
<text x="50.5" y="120.6">38</text>
<text x="50.5" y="128.3">52</text>
<text x="150" y="129.5">1</text>
<text x="161.4" y="129.5">2</text>
<text x="10.4" y="135.9">C</text>
<text x="152.1" y="136" transform="rotate(-90 152.1 136)">3</text>
<text x="285.4" y="135.9">C</text>
<text x="10.4" y="185.9">D</text>
<text x="285.4" y="185.9">D</text>
<text x="35" y="199.9">1</text>
<text x="85" y="199.9">2</text>
<text x="135" y="199.9">3</text>
<text x="185" y="199.9">4</text>
<text x="235" y="199.9">5</text>
<text x="285" y="199.9">6</text>
</g>
<g font-size="1.8" fill="#008484">
<text x="37.1" y="53">PA1/PGMEN1</text>
<text x="37.1" y="50.4">PA0/PGMEN0</text>
<text x="37.1" y="55.5">PA2/PGMEN2</text>
<text x="45.1" y="58">PA3</text>
<text x="35.3" y="60.6">PA4/PGMNCMD</text>
<text x="36.7" y="65.7">PA6/PGMNOE</text>
<text x="36.8" y="63.1">PA5/PGMRDY</text>
<text x="156.6" y="64.4">PB0/AD4</text>
<text x="28.5" y="68.2">PA7/XIN32/PGMNVALID</text>
<text x="30.7" y="70.7">PA8/XOUT32/PGMM0</text>
<text x="127.2" y="68.1">D1</text>
<text x="156.6" y="66.9">PB1/AD5</text>
<text x="156.6" y="69.5">PB2/AD6</text>
<text x="37.1" y="75.8">PA10/PGMM2</text>
<text x="38.1" y="73.3">PA9/PGMM1</text>
<text x="126.4" y="73.2">blue</text>
<text x="127.2" y="75.7">D2</text>
<text x="156.4" y="77.1">PB5/TDO</text>
<text x="156.6" y="72">PB3/AD7</text>
<text x="157.3" y="74.5">PB4/TDI</text>
<text x="266.1" y="76.9" transform="rotate(-90 266.1 76.9)">1.8k</text>
<text x="268.7" y="76.3" transform="rotate(-90 268.7 76.3)">R3</text>
<text x="272.5" y="76.9" transform="rotate(-90 272.5 76.9)">2.7k</text>
<text x="275" y="76.3" transform="rotate(-90 275 76.3)">R4</text>
<text x="37.1" y="78.4">PA11/PGMM3</text>
<text x="37.3" y="83.4">PA13/PGMD1</text>
<text x="37.3" y="80.9">PA12/PGMD0</text>
<text x="126.9" y="80.8">red</text>
<text x="155.9" y="79.6">JTAGSEL</text>
<text x="156.4" y="82.2">PB6/TMS</text>
<text x="37.3" y="88.5">PA15/PGMD3</text>
<text x="37.3" y="86">PA14/PGMD2</text>
<text x="150.1" y="89.8">PB9/PGMCK/XIN</text>
<text x="155.2" y="87.2">PB8/XOUT</text>
<text x="156.5" y="84.7">PB7/TCK</text>
<text x="238.9" y="89.7">R1</text>
<text x="274.1" y="89.8">VBUS</text>
<text x="33.3" y="93.6">PA17/PGMD5/AD0</text>
<text x="37.3" y="91.1">PA16/PGMD4</text>
<text x="155.1" y="92.3">PB10/DDM</text>
<text x="155.4" y="94.9">PB11/DDP</text>
<text x="239.1" y="94.8">27</text>
<text x="239.1" y="92.2">27</text>
<text x="274.1" y="94.9">D+</text>
<text x="33.3" y="96.1">PA18/PGMD6/AD1</text>
<text x="33.3" y="98.7">PA19/PGMD7/AD2</text>
<text x="33.3" y="101.2">PA20/PGMD8/AD3</text>
<text x="153.1" y="97.4">PB12/ERASE</text>
<text x="154.4" y="99.9">PB13/DAC0</text>
<text x="238.9" y="97.3">R2</text>
<text x="274.1" y="97.4">ID</text>
<text x="274.1" y="99.9">GND</text>
<text x="32.3" y="106.3">PA22/PGMD10/AD9</text>
<text x="33.3" y="103.8">PA21/PGMD9/AD8</text>
<text x="154.4" y="102.5">PB14/DAC1</text>
<text x="159.3" y="105">NRST</text>
<text x="160.7" y="107.6">TST</text>
<text x="274.1" y="102.5">SHIELD</text>
<text x="36.3" y="111.4">PA24/PGMD12</text>
<text x="36.3" y="108.8">PA23/PGMD11</text>
<text x="36.3" y="113.9">PA25/PGMD13</text>
<text x="36.3" y="116.5">PA26/PGMD14</text>
<text x="36.3" y="119">PA27/PGMD15</text>
<text x="217.8" y="117.4">SW1</text>
<text x="44.1" y="124.1">PA29</text>
<text x="44.1" y="121.5">PA28</text>
<text x="213.5" y="122.2">Reset</text>
<text x="44.1" y="126.6">PA30</text>
<text x="44.1" y="129.2">PA31</text>
<text x="219.1" y="127.6">SW2</text>
<text x="214.8" y="132.9">Erase</text>
<text x="150" y="140.5">C1</text>
<text x="165.2" y="140.5">C2</text>
<text x="143.7" y="145.6">9pF</text>
<text x="165.3" y="145.6">9pF</text>
</g>
<g font-size="1.4" fill="#008484">
<text x="132.1" y="64.8">3V3</text>
<text x="112.9" y="68">RP1</text>
<text x="113.5" y="80.7">1k</text>
<text x="226.1" y="127">3V3</text>
</g>
<g font-size="1.4" fill="#840000">
<text x="110.1" y="69.8">8</text>
<text x="117.7" y="69.8">1</text>
<text x="124.7" y="69.8">2</text>
<text x="131.1" y="69.8">1</text>
<text x="110.1" y="77.5">5</text>
<text x="110.1" y="74.9">6</text>
<text x="110.1" y="72.4">7</text>
<text x="117.7" y="72.4">2</text>
<text x="117.7" y="74.9">3</text>
<text x="117.7" y="77.5">4</text>
<text x="124.7" y="77.5">2</text>
<text x="131.1" y="77.5">1</text>
<text x="249.2" y="85.1">1</text>
<text x="263.1" y="85.1">2</text>
<text x="228.9" y="101.6">1</text>
<text x="242.8" y="101.6">2</text>
<text x="247.9" y="101.6">1</text>
<text x="261.9" y="101.6">2</text>
</g>
<g font-size="1.4" fill="#0000c2">
<text x="180.3" y="147.6">Copyright Tinkerforge GmbH 2013.</text>
<text x="180.3" y="149">This documentation describes Open Hardware and is licensed under the</text>
<text x="180.3" y="150.5">CERN OHL v. 1.1.</text>
<text x="180.3" y="151.9">You may redistribute and modify this documentation under the terms of the</text>
<text x="180.3" y="153.3">CERN OHL v.1.1. (http://ohwr.org/cernohl). This documentation is distributed</text>
<text x="180.3" y="154.7">WITHOUT ANY EXPRESS OR IMPLIED WARRANTY, INCLUDING OF</text>
<text x="180.3" y="156.2">MERCHANTABILITY, SATISFACTORY QUALITY AND FITNESS FOR A</text>
<text x="180.3" y="157.6">PARTICULAR PURPOSE. Please see the CERN OHL v.1.1 for applicable</text>
<text x="180.3" y="159">conditions</text>
</g>
</svg>
